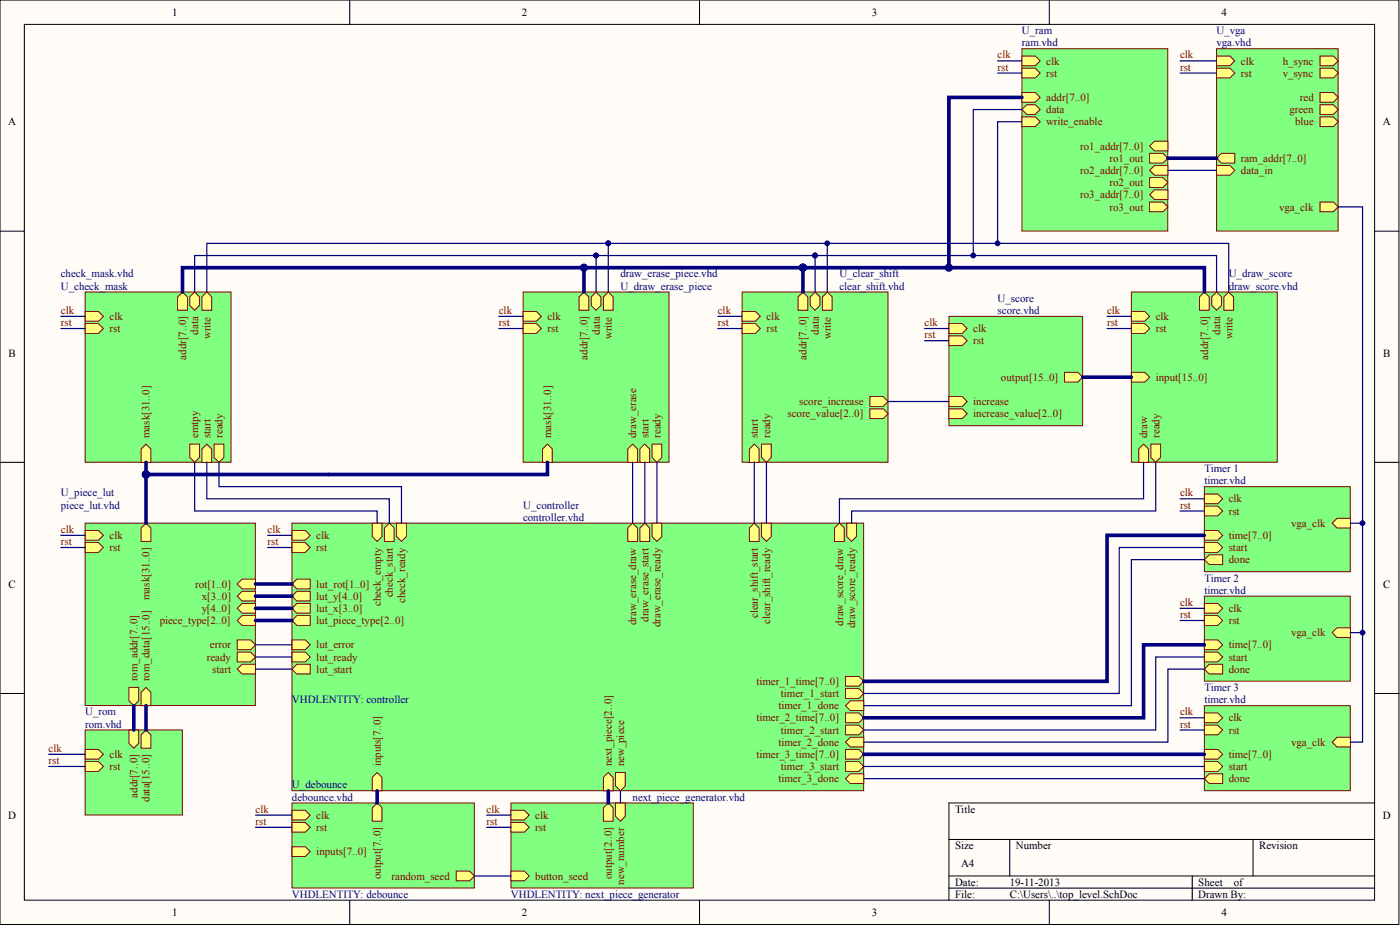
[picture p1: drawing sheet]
<svg xmlns="http://www.w3.org/2000/svg" width="487mm" height="322mm" viewBox="0 0 487 322" stroke-linecap="round" stroke-linejoin="round" font-family="sans-serif">
<g fill="#fffcf8" stroke="#000" stroke-width=".35">
<path d="M0 0h486.8v321.6h-486.8z"/>
<path d="M8.5 8.5h469.8v304.6h-469.8z"/>
</g>
<g fill="none" stroke="#000" stroke-width=".35">
<path d="M121.7 0v8.5M243.4 0v8.5M365.1 0v8.5M0 80.4h8.5M478.4 80.4h8.5M0 160.8h8.5M478.4 160.8h8.5M0 241.2h8.5M478.4 241.2h8.5M478.4 279.3h-148.2v33.8M330.2 292h148.2M351.4 292v12.7"/>
<path d="M436.1 292v12.7M121.7 313.1v8.5M243.4 313.1v8.5M330.2 304.7h148.2M330.2 308.9h148.2M365.1 313.1v8.5M414.9 304.7v8.4"/>
</g>
<path d="M29.6 253.9h33.9v29.6h-33.9z" fill="#80ff80" stroke="#800000" stroke-width=".35"/>
<g fill="#ffff80" stroke="#800000" stroke-width=".35">
<path d="M44.9 253.9h3.4v4.7l-1.7 1.7-1.7-1.7z" fill-rule="evenodd"/>
<path d="M29.6 260.7h4.7l1.7 1.7-1.7 1.7h-4.7z" fill-rule="evenodd"/>
<path d="M49.1 255.6l1.7-1.7 1.7 1.7v4.7h-3.4z" fill-rule="evenodd"/>
<path d="M29.6 264.9h4.7l1.7 1.7-1.7 1.7h-4.7z" fill-rule="evenodd"/>
</g>
<path d="M16.9 262.4h12.7M16.9 266.6h12.7" fill="none" stroke="#000080" stroke-width=".42"/>
<path d="M29.6 182h59.3v63.4h-59.3z" fill="#80ff80" stroke="#800000" stroke-width=".35"/>
<g fill="#ffff80" stroke="#800000" stroke-width=".35">
<path d="M29.6 184.5h4.7l1.7 1.7-1.7 1.7h-4.7z" fill-rule="evenodd"/>
<path d="M49.1 183.7l1.7-1.7 1.7 1.7v4.6h-3.4z" fill-rule="evenodd"/>
<path d="M82.6 215.8l1.6-1.7h4.7v3.4h-4.7z" fill-rule="evenodd"/>
<path d="M82.6 226.8h4.6l1.7 1.7-1.7 1.7h-4.6z" fill-rule="evenodd"/>
<path d="M44.9 239.1h3.4v4.6l-1.7 1.7-1.7-1.7z" fill-rule="evenodd"/>
<path d="M49.1 240.8l1.7-1.7 1.7 1.7v4.6h-3.4z" fill-rule="evenodd"/>
<path d="M82.6 203.1l1.6-1.7h4.7v3.4h-4.7z" fill-rule="evenodd"/>
<path d="M29.6 188.7h4.7l1.7 1.7-1.7 1.7h-4.7z" fill-rule="evenodd"/>
<path d="M82.6 207.4l1.6-1.7h4.7v3.4h-4.7z" fill-rule="evenodd"/>
<path d="M82.6 211.6l1.6-1.7h4.7v3.4h-4.7z" fill-rule="evenodd"/>
<path d="M82.6 222.6h4.6l1.7 1.7-1.7 1.7h-4.6z" fill-rule="evenodd"/>
<path d="M82.6 232.7l1.6-1.6h4.7v3.3h-4.7z" fill-rule="evenodd"/>
</g>
<path d="M46.6 245.4v8.5M50.8 245.4v8.5" fill="none" stroke="#000080" stroke-width="1.3"/>
<path d="M29.6 101.6h50.8v59.2h-50.8z" fill="#80ff80" stroke="#800000" stroke-width=".35"/>
<g fill="#ffff80" stroke="#800000" stroke-width=".35">
<path d="M29.6 108.3h4.7l1.7 1.7-1.7 1.7h-4.7z" fill-rule="evenodd"/>
<path d="M66 154.5h3.4v4.6l-1.7 1.7-1.7-1.7z" fill-rule="evenodd"/>
<path d="M49.1 156.2l1.7-1.7 1.7 1.7v4.6h-3.4z" fill-rule="evenodd"/>
<path d="M74.5 154.5h3.4v4.6l-1.7 1.7-1.7-1.7z" fill-rule="evenodd"/>
<path d="M29.6 112.6h4.7l1.7 1.7-1.7 1.7h-4.7z" fill-rule="evenodd"/>
<path d="M70.3 156.2l1.7-1.7 1.7 1.7v4.6h-3.4z" fill-rule="evenodd"/>
<path d="M61.8 103.3l1.7-1.7 1.7 1.7v4.6h-3.4z" fill-rule="evenodd"/>
<path d="M66 103.3l1.7-1.7 1.7 1.7v2.9l-1.7 1.7-1.7-1.7z" fill-rule="evenodd"/>
<path d="M70.3 103.3l1.7-1.7 1.7 1.7v4.6h-3.4z" fill-rule="evenodd"/>
</g>
<path d="M182 101.6h50.8v59.2h-50.8z" fill="#80ff80" stroke="#800000" stroke-width=".35"/>
<g fill="#ffff80" stroke="#800000" stroke-width=".35">
<path d="M182 108.3h4.7l1.7 1.7-1.7 1.7h-4.7z" fill-rule="evenodd"/>
<path d="M218.4 156.2l1.7-1.7 1.7 1.7v4.6h-3.4z" fill-rule="evenodd"/>
<path d="M188.8 156.2l1.7-1.7 1.7 1.7v4.6h-3.4z" fill-rule="evenodd"/>
<path d="M226.9 154.5h3.4v4.6l-1.7 1.7-1.7-1.7z" fill-rule="evenodd"/>
<path d="M182 112.6h4.7l1.7 1.7-1.7 1.7h-4.7z" fill-rule="evenodd"/>
<path d="M222.7 156.2l1.7-1.7 1.7 1.7v4.6h-3.4z" fill-rule="evenodd"/>
<path d="M201.5 103.3l1.7-1.7 1.7 1.7v4.6h-3.4z" fill-rule="evenodd"/>
<path d="M205.7 103.3l1.7-1.7 1.7 1.7v2.9l-1.7 1.7-1.7-1.7z" fill-rule="evenodd"/>
<path d="M210 103.3l1.7-1.7 1.7 1.7v4.6h-3.4z" fill-rule="evenodd"/>
</g>
<path d="M258.2 101.6h50.8v59.2h-50.8z" fill="#80ff80" stroke="#800000" stroke-width=".35"/>
<g fill="#ffff80" stroke="#800000" stroke-width=".35">
<path d="M258.2 108.3h4.7l1.7 1.7-1.7 1.7h-4.7z" fill-rule="evenodd"/>
<path d="M265 154.5h3.4v4.6l-1.7 1.7-1.7-1.7z" fill-rule="evenodd"/>
<path d="M258.2 112.6h4.7l1.7 1.7-1.7 1.7h-4.7z" fill-rule="evenodd"/>
<path d="M260.8 156.2l1.7-1.7 1.7 1.7v4.6h-3.4z" fill-rule="evenodd"/>
<path d="M277.7 103.3l1.7-1.7 1.7 1.7v4.6h-3.4z" fill-rule="evenodd"/>
<path d="M282 103.3l1.6-1.7 1.7 1.7v2.9l-1.7 1.7-1.6-1.7z" fill-rule="evenodd"/>
<path d="M286.2 103.3l1.7-1.7 1.7 1.7v4.6h-3.4z" fill-rule="evenodd"/>
<path d="M302.7 138h4.7l1.6 1.7-1.6 1.7h-4.7z" fill-rule="evenodd"/>
<path d="M302.7 142.2h4.7l1.6 1.7-1.6 1.7h-4.7z" fill-rule="evenodd"/>
</g>
<path d="M393.7 101.6h50.8v59.2h-50.8z" fill="#80ff80" stroke="#800000" stroke-width=".35"/>
<g fill="#ffff80" stroke="#800000" stroke-width=".35">
<path d="M393.7 108.3h4.7l1.7 1.7-1.7 1.7h-4.7z" fill-rule="evenodd"/>
<path d="M396.3 156.2l1.7-1.7 1.6 1.7v4.6h-3.3z" fill-rule="evenodd"/>
<path d="M393.7 129.5h4.7l1.7 1.7-1.7 1.7h-4.7z" fill-rule="evenodd"/>
<path d="M393.7 112.6h4.7l1.7 1.7-1.7 1.7h-4.7z" fill-rule="evenodd"/>
<path d="M417.4 103.3l1.7-1.7 1.7 1.7v4.6h-3.4z" fill-rule="evenodd"/>
<path d="M421.7 103.3l1.7-1.7 1.6 1.7v2.9l-1.6 1.7-1.7-1.7z" fill-rule="evenodd"/>
<path d="M400.5 154.5h3.4v4.6l-1.7 1.7-1.7-1.7z" fill-rule="evenodd"/>
<path d="M425.9 103.3l1.7-1.7 1.7 1.7v4.6h-3.4z" fill-rule="evenodd"/>
</g>
<path d="M330.2 110h46.5v38.1h-46.5z" fill="#80ff80" stroke="#800000" stroke-width=".35"/>
<g fill="#ffff80" stroke="#800000" stroke-width=".35">
<path d="M330.2 112.6h4.7l1.7 1.7-1.7 1.7h-4.7z" fill-rule="evenodd"/>
<path d="M330.2 138h4.7l1.7 1.7-1.7 1.7h-4.7z" fill-rule="evenodd"/>
<path d="M330.2 142.2h4.7l1.7 1.7-1.7 1.7h-4.7z" fill-rule="evenodd"/>
<path d="M370.4 129.5h4.7l1.7 1.7-1.7 1.7h-4.7z" fill-rule="evenodd"/>
<path d="M330.2 116.8h4.7l1.7 1.7-1.7 1.7h-4.7z" fill-rule="evenodd"/>
</g>
<path d="M423.4 16.9h42.2v63.5h-42.2z" fill="#80ff80" stroke="#800000" stroke-width=".35"/>
<g fill="#ffff80" stroke="#800000" stroke-width=".35">
<path d="M459.3 40.6h4.7l1.7 1.7-1.7 1.7h-4.7z" fill-rule="evenodd"/>
<path d="M423.4 19.5h4.6l1.7 1.7-1.7 1.7h-4.6z" fill-rule="evenodd"/>
<path d="M423.4 57.6h4.6l1.7 1.7-1.7 1.7h-4.6z" fill-rule="evenodd"/>
<path d="M459.3 36.4h4.7l1.7 1.7-1.7 1.7h-4.7z" fill-rule="evenodd"/>
<path d="M459.3 19.5h4.7l1.7 1.7-1.7 1.7h-4.7z" fill-rule="evenodd"/>
<path d="M423.4 55l1.6-1.7h4.7v3.4h-4.7z" fill-rule="evenodd"/>
<path d="M459.3 32.2h4.7l1.7 1.7-1.7 1.7h-4.7z" fill-rule="evenodd"/>
<path d="M423.4 23.7h4.6l1.7 1.7-1.7 1.7h-4.6z" fill-rule="evenodd"/>
<path d="M459.3 23.7h4.7l1.7 1.7-1.7 1.7h-4.7z" fill-rule="evenodd"/>
<path d="M459.3 70.3h4.7l1.7 1.7-1.7 1.6h-4.7z" fill-rule="evenodd"/>
</g>
<path d="M355.6 16.9h50.8v63.5h-50.8z" fill="#80ff80" stroke="#800000" stroke-width=".35"/>
<g fill="#ffff80" stroke="#800000" stroke-width=".35">
<path d="M355.6 19.5h4.7l1.7 1.7-1.7 1.7h-4.7z" fill-rule="evenodd"/>
<path d="M355.6 32.2h4.7l1.7 1.7-1.7 1.7h-4.7z" fill-rule="evenodd"/>
<path d="M355.6 38.1l1.7-1.7h3l1.7 1.7-1.7 1.7h-3z" fill-rule="evenodd"/>
<path d="M355.6 23.7h4.7l1.7 1.7-1.7 1.7h-4.7z" fill-rule="evenodd"/>
<path d="M355.6 40.6h4.7l1.7 1.7-1.7 1.7h-4.7z" fill-rule="evenodd"/>
<path d="M400.1 50.8l1.7-1.7h4.6v3.4h-4.6z" fill-rule="evenodd"/>
<path d="M400.1 53.3h4.6l1.7 1.7-1.7 1.7h-4.6z" fill-rule="evenodd"/>
<path d="M400.1 59.3l1.7-1.7h4.6v3.4h-4.6z" fill-rule="evenodd"/>
<path d="M400.1 61.8h4.6l1.7 1.7-1.7 1.7h-4.6z" fill-rule="evenodd"/>
<path d="M400.1 67.7l1.7-1.7h4.6v3.4h-4.6z" fill-rule="evenodd"/>
<path d="M400.1 70.3h4.6l1.7 1.7-1.7 1.6h-4.6z" fill-rule="evenodd"/>
</g>
<path d="M190.5 160.8v4.2h-76.2" fill="none" stroke="#000080" stroke-width="1.3"/>
<path d="M177.8 279.3h63.5v29.6h-63.5z" fill="#80ff80" stroke="#800000" stroke-width=".35"/>
<g fill="#ffff80" stroke="#800000" stroke-width=".35">
<path d="M177.8 281.8h4.7l1.7 1.7-1.7 1.7h-4.7z" fill-rule="evenodd"/>
<path d="M214.2 279.3h3.4v4.6l-1.7 1.7-1.7-1.7z" fill-rule="evenodd"/>
<path d="M210 281l1.7-1.7 1.7 1.7v4.6h-3.4z" fill-rule="evenodd"/>
<path d="M177.8 286.1h4.7l1.7 1.7-1.7 1.6h-4.7z" fill-rule="evenodd"/>
<path d="M177.8 303h4.7l1.7 1.7-1.7 1.7h-4.7z" fill-rule="evenodd"/>
</g>
<g fill="none" stroke="#000080" stroke-width=".42">
<path d="M347.1 21.2h8.5M347.1 25.4h8.5M410.7 21.2h12.7M410.7 25.4h12.7M21.2 110h8.4M21.2 114.3h8.4M173.6 110h8.4M173.6 114.3h8.4M249.8 110h8.4M249.8 114.3h8.4M21.2 186.2h8.4M21.2 190.4h8.4"/>
<path d="M169.3 283.5h8.5M169.3 287.8h8.5"/>
</g>
<path d="M406.4 55h17" fill="none" stroke="#000080" stroke-width="1.3"/>
<path d="M101.6 182h198.9v93h-198.9z" fill="#80ff80" stroke="#800000" stroke-width=".35"/>
<g fill="#ffff80" stroke="#800000" stroke-width=".35">
<path d="M129.5 182h3.4v4.6l-1.7 1.7-1.7-1.7z" fill-rule="evenodd"/>
<path d="M138 182h3.4v4.6l-1.7 1.7-1.7-1.7z" fill-rule="evenodd"/>
<path d="M133.8 183.7l1.7-1.7 1.7 1.7v4.6h-3.4z" fill-rule="evenodd"/>
<path d="M265 182h3.4v4.6l-1.7 1.7-1.7-1.7z" fill-rule="evenodd"/>
<path d="M260.8 183.7l1.7-1.7 1.7 1.7v4.6h-3.4z" fill-rule="evenodd"/>
<path d="M101.6 184.5h4.7l1.7 1.7-1.7 1.7h-4.7z" fill-rule="evenodd"/>
<path d="M218.4 183.7l1.7-1.7 1.7 1.7v4.6h-3.4z" fill-rule="evenodd"/>
<path d="M226.9 182h3.4v4.6l-1.7 1.7-1.7-1.7z" fill-rule="evenodd"/>
<path d="M222.7 183.7l1.7-1.7 1.7 1.7v4.6h-3.4z" fill-rule="evenodd"/>
<path d="M290.4 183.7l1.7-1.7 1.7 1.7v4.6h-3.4z" fill-rule="evenodd"/>
<path d="M294.7 182h3.3v4.6l-1.7 1.7-1.6-1.7z" fill-rule="evenodd"/>
<path d="M101.6 222.6h4.7l1.7 1.7-1.7 1.7h-4.7z" fill-rule="evenodd"/>
<path d="M214.2 268.7h3.4v4.7l-1.7 1.7-1.7-1.7z" fill-rule="evenodd"/>
<path d="M210 270.4l1.7-1.7 1.7 1.7v4.7h-3.4z" fill-rule="evenodd"/>
<path d="M101.6 215.8l1.7-1.7h4.7v3.4h-4.7z" fill-rule="evenodd"/>
<path d="M101.6 226.8h4.7l1.7 1.7-1.7 1.7h-4.7z" fill-rule="evenodd"/>
<path d="M101.6 203.1l1.7-1.7h4.7v3.4h-4.7z" fill-rule="evenodd"/>
<path d="M101.6 188.7h4.7l1.7 1.7-1.7 1.7h-4.7z" fill-rule="evenodd"/>
<path d="M101.6 211.6l1.7-1.7h4.7v3.4h-4.7z" fill-rule="evenodd"/>
<path d="M101.6 207.4l1.7-1.7h4.7v3.4h-4.7z" fill-rule="evenodd"/>
<path d="M101.6 232.7l1.7-1.6h4.7v3.3h-4.7z" fill-rule="evenodd"/>
<path d="M294.2 235.3h4.7l1.7 1.7-1.7 1.7h-4.7z" fill-rule="evenodd"/>
<path d="M294.2 239.5h4.7l1.7 1.7-1.7 1.7h-4.7z" fill-rule="evenodd"/>
<path d="M294.2 245.4l1.7-1.7h4.7v3.4h-4.7z" fill-rule="evenodd"/>
<path d="M294.2 248h4.7l1.7 1.7-1.7 1.7h-4.7z" fill-rule="evenodd"/>
<path d="M294.2 252.2h4.7l1.7 1.7-1.7 1.7h-4.7z" fill-rule="evenodd"/>
<path d="M294.2 258.1l1.7-1.7h4.7v3.4h-4.7z" fill-rule="evenodd"/>
<path d="M294.2 260.7h4.7l1.7 1.7-1.7 1.7h-4.7z" fill-rule="evenodd"/>
<path d="M294.2 264.9h4.7l1.7 1.7-1.7 1.7h-4.7z" fill-rule="evenodd"/>
<path d="M294.2 270.8l1.7-1.7h4.7v3.4h-4.7z" fill-rule="evenodd"/>
<path d="M129.5 270.4l1.7-1.7 1.7 1.7v4.7h-3.4z" fill-rule="evenodd"/>
</g>
<g fill="none" stroke="#000080" stroke-width=".42">
<path d="M355.6 38.1h-16.9v50.8M131.2 84.6h-59.2v17M283.6 101.6v-12.7h139.8v12.7M385.3 110h8.4M385.3 114.3h8.4M67.7 160.8v16.9h63.5v4.3M72 160.8v12.7h63.5v8.5M76.2 160.8v8.5h63.5v12.7M220.1 160.8v21.2M224.4 160.8v21.2M228.6 160.8v21.2M262.5 160.8v21.2"/>
<path d="M266.7 160.8v21.2M398 160.8v12.7h-105.9v8.5M402.2 160.8v16.9h-105.9v4.3M93.1 186.2h8.5M93.1 190.4h8.5M88.9 224.3h12.7M88.9 228.5h12.7M88.9 232.7h12.7M215.9 275.1v4.2"/>
</g>
<path d="M355.6 33.9h-25.4v59.2M279.4 101.6v-8.5h139.7v8.5M50.8 160.8v21.2M50.8 165h63.5M88.9 203.1h12.7M88.9 207.4h12.7M88.9 211.6h12.7M88.9 215.8h12.7M211.7 275.1v4.2" fill="none" stroke="#000080" stroke-width="1.3"/>
<g fill="#000080" stroke="#000080" stroke-width=".35">
<circle cx="50.8" cy="165" r="1.25"/>
<circle cx="279.4" cy="93.1" r="1.25"/>
<circle cx="283.6" cy="88.9" r=".83"/>
<circle cx="338.7" cy="88.9" r=".83"/>
<circle cx="330.2" cy="93.1" r="1.25"/>
</g>
<path d="M101.6 279.3h63.5v29.6h-63.5z" fill="#80ff80" stroke="#800000" stroke-width=".35"/>
<g fill="#ffff80" stroke="#800000" stroke-width=".35">
<path d="M101.6 281.8h4.7l1.7 1.7-1.7 1.7h-4.7z" fill-rule="evenodd"/>
<path d="M101.6 294.5h4.7l1.7 1.7-1.7 1.7h-4.7z" fill-rule="evenodd"/>
<path d="M129.5 281l1.7-1.7 1.7 1.7v4.6h-3.4z" fill-rule="evenodd"/>
<path d="M158.8 303h4.6l1.7 1.7-1.7 1.7h-4.6z" fill-rule="evenodd"/>
<path d="M101.6 286.1h4.7l1.7 1.7-1.7 1.6h-4.7z" fill-rule="evenodd"/>
</g>
<path d="M419.1 207.4h50.8v29.5h-50.8z" fill="#80ff80" stroke="#800000" stroke-width=".35"/>
<g fill="#ffff80" stroke="#800000" stroke-width=".35">
<path d="M419.1 209.9h4.7l1.7 1.7-1.7 1.7h-4.7z" fill-rule="evenodd"/>
<path d="M419.1 232.7l1.7-1.6h4.7v3.3h-4.7z" fill-rule="evenodd"/>
<path d="M419.1 214.1h4.7l1.7 1.7-1.7 1.7h-4.7z" fill-rule="evenodd"/>
<path d="M419.1 226.8h4.7l1.7 1.7-1.7 1.7h-4.7z" fill-rule="evenodd"/>
<path d="M419.1 222.6h4.7l1.7 1.7-1.7 1.7h-4.7z" fill-rule="evenodd"/>
<path d="M463.6 220.1l1.7-1.7h4.6v3.3h-4.6z" fill-rule="evenodd"/>
</g>
<path d="M203.2 93.1v8.5M279.4 93.1h-215.9v8.5" fill="none" stroke="#000080" stroke-width="1.3"/>
<g fill="#000080" stroke="#000080" stroke-width=".35">
<circle cx="203.2" cy="93.1" r="1.25"/>
<circle cx="279.4" cy="93.1" r="1.25"/>
<circle cx="207.4" cy="88.9" r=".83"/>
<circle cx="283.6" cy="88.9" r=".83"/>
<circle cx="287.9" cy="84.6" r=".83"/>
<circle cx="211.7" cy="84.6" r=".83"/>
</g>
<path d="M131.2 84.6h296.4v17M207.4 88.9v12.7M211.7 84.6v17M283.6 88.9h-215.9v12.7M287.9 84.6v17" fill="none" stroke="#000080" stroke-width=".42"/>
<path d="M419.1 245.4h50.8v29.6h-50.8z" fill="#80ff80" stroke="#800000" stroke-width=".35"/>
<g fill="#ffff80" stroke="#800000" stroke-width=".35">
<path d="M419.1 248h4.7l1.7 1.7-1.7 1.7h-4.7z" fill-rule="evenodd"/>
<path d="M419.1 270.8l1.7-1.7h4.7v3.4h-4.7z" fill-rule="evenodd"/>
<path d="M419.1 252.2h4.7l1.7 1.7-1.7 1.7h-4.7z" fill-rule="evenodd"/>
<path d="M419.1 264.9h4.7l1.7 1.7-1.7 1.7h-4.7z" fill-rule="evenodd"/>
<path d="M419.1 260.7h4.7l1.7 1.7-1.7 1.7h-4.7z" fill-rule="evenodd"/>
<path d="M463.6 258.1l1.7-1.7h4.6v3.4h-4.6z" fill-rule="evenodd"/>
</g>
<path d="M419.1 169.3h50.8v29.6h-50.8z" fill="#80ff80" stroke="#800000" stroke-width=".35"/>
<g fill="#ffff80" stroke="#800000" stroke-width=".35">
<path d="M419.1 171.8h4.7l1.7 1.7-1.7 1.7h-4.7z" fill-rule="evenodd"/>
<path d="M419.1 194.7l1.7-1.7h4.7v3.4h-4.7z" fill-rule="evenodd"/>
<path d="M419.1 176h4.7l1.7 1.7-1.7 1.7h-4.7z" fill-rule="evenodd"/>
<path d="M419.1 188.7h4.7l1.7 1.7-1.7 1.7h-4.7z" fill-rule="evenodd"/>
<path d="M419.1 184.5h4.7l1.7 1.7-1.7 1.7h-4.7z" fill-rule="evenodd"/>
<path d="M463.6 182l1.7-1.7h4.6v3.4h-4.6z" fill-rule="evenodd"/>
</g>
<path d="M376.8 131.2h16.9M419.1 186.2h-33.8v50.8h-84.7M419.1 224.3h-21.1v25.4h-97.4M131.2 275.1v4.2M300.6 262.4h118.5" fill="none" stroke="#000080" stroke-width="1.3"/>
<g fill="none" stroke="#000080" stroke-width=".42">
<path d="M355.6 42.3h-8.5v42.3M406.4 59.3h17M465.7 72h8.5v186.1h-4.3M321.7 114.3h8.5M321.7 118.5h8.5M309 139.7h21.2M410.7 177.7h8.4M410.7 173.5h8.4M419.1 190.4h-29.6v50.8h-88.9M419.1 194.7h-25.4v50.7h-93.1M469.9 182h4.3M410.7 211.6h8.4"/>
<path d="M410.7 215.8h8.4M419.1 232.7h-12.7v25.4h-105.8M419.1 228.5h-16.9v25.4h-101.6M469.9 220.1h4.3M410.7 249.7h8.4M410.7 253.9h8.4M300.6 266.6h118.5M300.6 270.8h118.5M88.9 283.5h12.7M88.9 287.8h12.7M165.1 304.7h12.7"/>
</g>
<g fill="#000080" stroke="#000080" stroke-width=".35">
<circle cx="474.1" cy="220" r=".83"/>
<circle cx="474.1" cy="182" r=".83"/>
<circle cx="347.1" cy="84.6" r=".83"/>
</g>
<g font-size="3.8">
<text x="59.9" y="5.5">1</text>
<text x="181.6" y="5.5">2</text>
<text x="303.3" y="5.5">3</text>
<text x="425" y="5.5">4</text>
<text x="2.8" y="43.6">A</text>
<text x="481.2" y="43.6">A</text>
<text x="3" y="124">B</text>
<text x="481.4" y="124">B</text>
<text x="3" y="204.4">C</text>
<text x="481.4" y="204.4">C</text>
<text x="2.8" y="284.8">D</text>
<text x="332.3" y="282.7">Title</text>
<text x="481.2" y="284.8">D</text>
<text x="332.3" y="295.4">Size</text>
<text x="353.5" y="295.4">Number</text>
<text x="438.2" y="295.4">Revision</text>
<text x="334.4" y="301.7">A4</text>
<text x="332.3" y="308.1">Date:</text>
<text x="351.4" y="308.1">19-11-2013</text>
<text x="417" y="308.1">Sheet</text>
<text x="429.3" y="308.1">of</text>
<text x="332.3" y="312.3">File:</text>
<text x="351.4" y="312.3">C:\Users\..\top_level.SchDoc</text>
<text x="417" y="312.3">Drawn By:</text>
<text x="59.9" y="318.6">1</text>
<text x="181.6" y="318.6">2</text>
<text x="303.3" y="318.6">3</text>
<text x="425" y="318.6">4</text>
</g>
<g font-size="3.8" fill="#000080">
<text x="355.6" y="11.9">U_ram</text>
<text x="423.4" y="11.9">U_vga</text>
<text x="355.6" y="16.1">ram.vhd</text>
<text x="423.4" y="16.1">vga.vhd</text>
<text x="21.2" y="100.7">U_check_mask</text>
<text x="21.2" y="96.5">check_mask.vhd</text>
<text x="215.9" y="100.7">U_draw_erase_piece</text>
<text x="215.9" y="96.5">draw_erase_piece.vhd</text>
<text x="292.1" y="96.5">U_clear_shift</text>
<text x="292.1" y="100.7">clear_shift.vhd</text>
<text x="427.6" y="96.5">U_draw_score</text>
<text x="427.6" y="100.7">draw_score.vhd</text>
<text x="347.1" y="105">U_score</text>
<text x="347.1" y="109.2">score.vhd</text>
<text x="419.1" y="164.2">Timer 1</text>
<text x="21.2" y="172.7">U_piece_lut</text>
<text x="419.1" y="168.4">timer.vhd</text>
<text x="21.2" y="176.9">piece_lut.vhd</text>
<text x="182" y="176.9">U_controller</text>
<text x="182" y="181.1">controller.vhd</text>
<text x="419.1" y="202.3">Timer 2</text>
<text x="419.1" y="206.5">timer.vhd</text>
<text x="101.6" y="244.6">VHDLENTITY: controller</text>
<text x="419.1" y="240.4">Timer 3</text>
<text x="419.1" y="244.6">timer.vhd</text>
<text x="29.6" y="248.8">U_rom</text>
<text x="29.6" y="253.1">rom.vhd</text>
<text x="101.6" y="274.2">U_debounce</text>
<text x="220.1" y="274.2">U_next_piece_generator</text>
<text x="101.6" y="278.4">debounce.vhd</text>
<text x="220.1" y="278.4">next_piece_generator.vhd</text>
<text x="101.6" y="312.3">VHDLENTITY: debounce</text>
<text x="177.8" y="312.3">VHDLENTITY: next_piece_generator</text>
</g>
<g font-size="3.8" fill="#800000">
<text x="347.1" y="20.3">clk</text>
<text x="364.1" y="22.4">clk</text>
<text x="410.7" y="20.3">clk</text>
<text x="431.8" y="22.4">clk</text>
<text x="446.4" y="22.4">h_sync</text>
<text x="347.1" y="24.6">rst</text>
<text x="364.1" y="26.7">rst</text>
<text x="410.7" y="24.6">rst</text>
<text x="431.8" y="26.7">rst</text>
<text x="446.4" y="26.7">v_sync</text>
<text x="364.1" y="35.1">addr[7..0]</text>
<text x="452.4" y="35.1">red</text>
<text x="364.1" y="39.4">data</text>
<text x="448.7" y="39.4">green</text>
<text x="364.1" y="43.6">write_enable</text>
<text x="450.7" y="43.6">blue</text>
<text x="375.9" y="52.1">ro1_addr[7..0]</text>
<text x="386.1" y="56.3">ro1_out</text>
<text x="431.8" y="56.3">ram_addr[7..0]</text>
<text x="375.9" y="60.5">ro2_addr[7..0]</text>
<text x="386.1" y="64.8">ro2_out</text>
<text x="431.8" y="60.5">data_in</text>
<text x="375.9" y="69">ro3_addr[7..0]</text>
<text x="386.1" y="73.2">ro3_out</text>
<text x="445.1" y="73.2">vga_clk</text>
<text x="21.2" y="109.2">clk</text>
<text x="21.2" y="113.4">rst</text>
<text x="38.1" y="111.3">clk</text>
<text x="173.6" y="109.2">clk</text>
<text x="173.6" y="113.4">rst</text>
<text x="190.5" y="111.3">clk</text>
<text x="249.8" y="109.2">clk</text>
<text x="249.8" y="113.4">rst</text>
<text x="266.7" y="111.3">clk</text>
<text x="321.7" y="113.4">clk</text>
<text x="385.3" y="109.2">clk</text>
<text x="385.3" y="113.4">rst</text>
<text x="402.2" y="111.3">clk</text>
<text x="38.1" y="115.5">rst</text>
<text x="69" y="116.4" transform="rotate(-90 69 116.4)">data</text>
<text x="73.2" y="117.9" transform="rotate(-90 73.2 117.9)">write</text>
<text x="190.5" y="115.5">rst</text>
<text x="208.7" y="116.4" transform="rotate(-90 208.7 116.4)">data</text>
<text x="212.9" y="117.9" transform="rotate(-90 212.9 117.9)">write</text>
<text x="266.7" y="115.5">rst</text>
<text x="284.9" y="116.4" transform="rotate(-90 284.9 116.4)">data</text>
<text x="289.1" y="117.9" transform="rotate(-90 289.1 117.9)">write</text>
<text x="321.7" y="117.7">rst</text>
<text x="338.7" y="115.5">clk</text>
<text x="338.7" y="119.8">rst</text>
<text x="402.2" y="115.5">rst</text>
<text x="424.6" y="116.4" transform="rotate(-90 424.6 116.4)">data</text>
<text x="428.9" y="117.9" transform="rotate(-90 428.9 117.9)">write</text>
<text x="64.8" y="125.1" transform="rotate(-90 64.8 125.1)">addr[7..0]</text>
<text x="204.5" y="125.1" transform="rotate(-90 204.5 125.1)">addr[7..0]</text>
<text x="280.7" y="125.1" transform="rotate(-90 280.7 125.1)">addr[7..0]</text>
<text x="420.4" y="125.1" transform="rotate(-90 420.4 125.1)">addr[7..0]</text>
<text x="348.3" y="132.5">output[15..0]</text>
<text x="402.2" y="132.5">input[15..0]</text>
<text x="278.1" y="140.9">score_increase</text>
<text x="338.7" y="140.9">increase</text>
<text x="274" y="145.2">score_value[2..0]</text>
<text x="338.7" y="145.2">increase_value[2..0]</text>
<text x="52.1" y="152.4" transform="rotate(-90 52.1 152.4)">mask[31..0]</text>
<text x="69" y="152.4" transform="rotate(-90 69 152.4)">emtpy</text>
<text x="73.2" y="152.4" transform="rotate(-90 73.2 152.4)">start</text>
<text x="77.5" y="152.4" transform="rotate(-90 77.5 152.4)">ready</text>
<text x="191.8" y="152.4" transform="rotate(-90 191.8 152.4)">mask[31..0]</text>
<text x="221.4" y="152.4" transform="rotate(-90 221.4 152.4)">draw_erase</text>
<text x="225.6" y="152.4" transform="rotate(-90 225.6 152.4)">start</text>
<text x="229.9" y="152.4" transform="rotate(-90 229.9 152.4)">ready</text>
<text x="263.7" y="152.4" transform="rotate(-90 263.7 152.4)">start</text>
<text x="268" y="152.4" transform="rotate(-90 268 152.4)">ready</text>
<text x="399.2" y="152.4" transform="rotate(-90 399.2 152.4)">draw</text>
<text x="403.5" y="152.4" transform="rotate(-90 403.5 152.4)">ready</text>
<text x="410.7" y="172.7">clk</text>
<text x="410.7" y="176.9">rst</text>
<text x="427.6" y="174.8">clk</text>
<text x="427.6" y="179">rst</text>
<text x="21.2" y="185.4">clk</text>
<text x="93.1" y="185.4">clk</text>
<text x="449.3" y="183.2">vga_clk</text>
<text x="21.2" y="189.6">rst</text>
<text x="38.1" y="187.5">clk</text>
<text x="38.1" y="191.7">rst</text>
<text x="93.1" y="189.6">rst</text>
<text x="110.1" y="187.5">clk</text>
<text x="110.1" y="191.7">rst</text>
<text x="427.6" y="191.7">start</text>
<text x="427.6" y="187.5">time[7..0]</text>
<text x="427.6" y="195.9">done</text>
<text x="52.1" y="208.7" transform="rotate(-90 52.1 208.7)">mask[31..0]</text>
<text x="67.9" y="204.4">rot[1..0]</text>
<text x="70.2" y="208.6">x[3..0]</text>
<text x="110.1" y="204.4">lut_rot[1..0]</text>
<text x="110.1" y="208.6">lut_y[4..0]</text>
<text x="136.7" y="207.8" transform="rotate(-90 136.7 207.8)">check_start</text>
<text x="141" y="209.7" transform="rotate(-90 141 209.7)">check_ready</text>
<text x="70.2" y="212.9">y[4..0]</text>
<text x="110.1" y="212.9">lut_x[3..0]</text>
<text x="132.5" y="210.8" transform="rotate(-90 132.5 210.8)">check_empty</text>
<text x="263.7" y="215.1" transform="rotate(-90 263.7 215.1)">clear_shift_start</text>
<text x="410.7" y="215">rst</text>
<text x="410.7" y="210.7">clk</text>
<text x="427.6" y="212.9">clk</text>
<text x="55.6" y="217.1">piece_type[2..0]</text>
<text x="110.1" y="217.1">lut_piece_type[2..0]</text>
<text x="221.4" y="217.4" transform="rotate(-90 221.4 217.4)">draw_erase_draw</text>
<text x="225.6" y="216.3" transform="rotate(-90 225.6 216.3)">draw_erase_start</text>
<text x="229.9" y="218.2" transform="rotate(-90 229.9 218.2)">draw_erase_ready</text>
<text x="268" y="217" transform="rotate(-90 268 217)">clear_shift_ready</text>
<text x="293.4" y="217.6" transform="rotate(-90 293.4 217.6)">draw_score_draw</text>
<text x="297.6" y="218.4" transform="rotate(-90 297.6 218.4)">draw_score_ready</text>
<text x="427.6" y="217.1">rst</text>
<text x="449.3" y="221.3">vga_clk</text>
<text x="73" y="225.6">error</text>
<text x="110.1" y="225.6">lut_error</text>
<text x="427.6" y="225.6">time[7..0]</text>
<text x="71.9" y="229.8">ready</text>
<text x="110.1" y="229.8">lut_ready</text>
<text x="427.6" y="229.8">start</text>
<text x="47.8" y="237" transform="rotate(-90 47.8 237)">rom_addr[7..0]</text>
<text x="52.1" y="237" transform="rotate(-90 52.1 237)">rom_data[15..0]</text>
<text x="73.9" y="234">start</text>
<text x="110.1" y="234">lut_start</text>
<text x="263.2" y="238.2">timer_1_time[7..0]</text>
<text x="427.6" y="234">done</text>
<text x="271.7" y="242.5">timer_1_start</text>
<text x="263.2" y="250.9">timer_2_time[7..0]</text>
<text x="270.9" y="246.7">timer_1_done</text>
<text x="410.7" y="248.8">clk</text>
<text x="427.6" y="250.9">clk</text>
<text x="271.7" y="255.2">timer_2_start</text>
<text x="410.7" y="253.1">rst</text>
<text x="427.6" y="255.2">rst</text>
<text x="16.9" y="261.5">clk</text>
<text x="38.1" y="263.6">clk</text>
<text x="263.2" y="263.6">timer_3_time[7..0]</text>
<text x="270.9" y="259.4">timer_2_done</text>
<text x="427.6" y="263.6">time[7..0]</text>
<text x="449.3" y="259.4">vga_clk</text>
<text x="16.9" y="265.8">rst</text>
<text x="38.1" y="267.9">rst</text>
<text x="132.5" y="266.6" transform="rotate(-90 132.5 266.6)">inputs[7..0]</text>
<text x="212.9" y="266.6" transform="rotate(-90 212.9 266.6)">next_piece[2..0]</text>
<text x="217.2" y="266.6" transform="rotate(-90 217.2 266.6)">new_piece</text>
<text x="271.7" y="267.9">timer_3_start</text>
<text x="427.6" y="267.9">start</text>
<text x="270.9" y="272.1">timer_3_done</text>
<text x="427.6" y="272.1">done</text>
<text x="47.8" y="277.4" transform="rotate(-90 47.8 277.4)">addr[7..0]</text>
<text x="52.1" y="278.9" transform="rotate(-90 52.1 278.9)">data[15..0]</text>
<text x="88.9" y="282.7">clk</text>
<text x="88.9" y="286.9">rst</text>
<text x="110.1" y="284.8">clk</text>
<text x="169.3" y="286.9">rst</text>
<text x="169.3" y="282.7">clk</text>
<text x="186.3" y="284.8">clk</text>
<text x="110.1" y="289">rst</text>
<text x="186.3" y="289">rst</text>
<text x="110.1" y="297.5">inputs[7..0]</text>
<text x="132.5" y="305.8" transform="rotate(-90 132.5 305.8)">output[7..0]</text>
<text x="136.3" y="306">random_seed</text>
<text x="186.3" y="306">button_seed</text>
<text x="212.9" y="305.8" transform="rotate(-90 212.9 305.8)">output[2..0]</text>
<text x="217.2" y="307.7" transform="rotate(-90 217.2 307.7)">new_number</text>
</g>
</svg>
